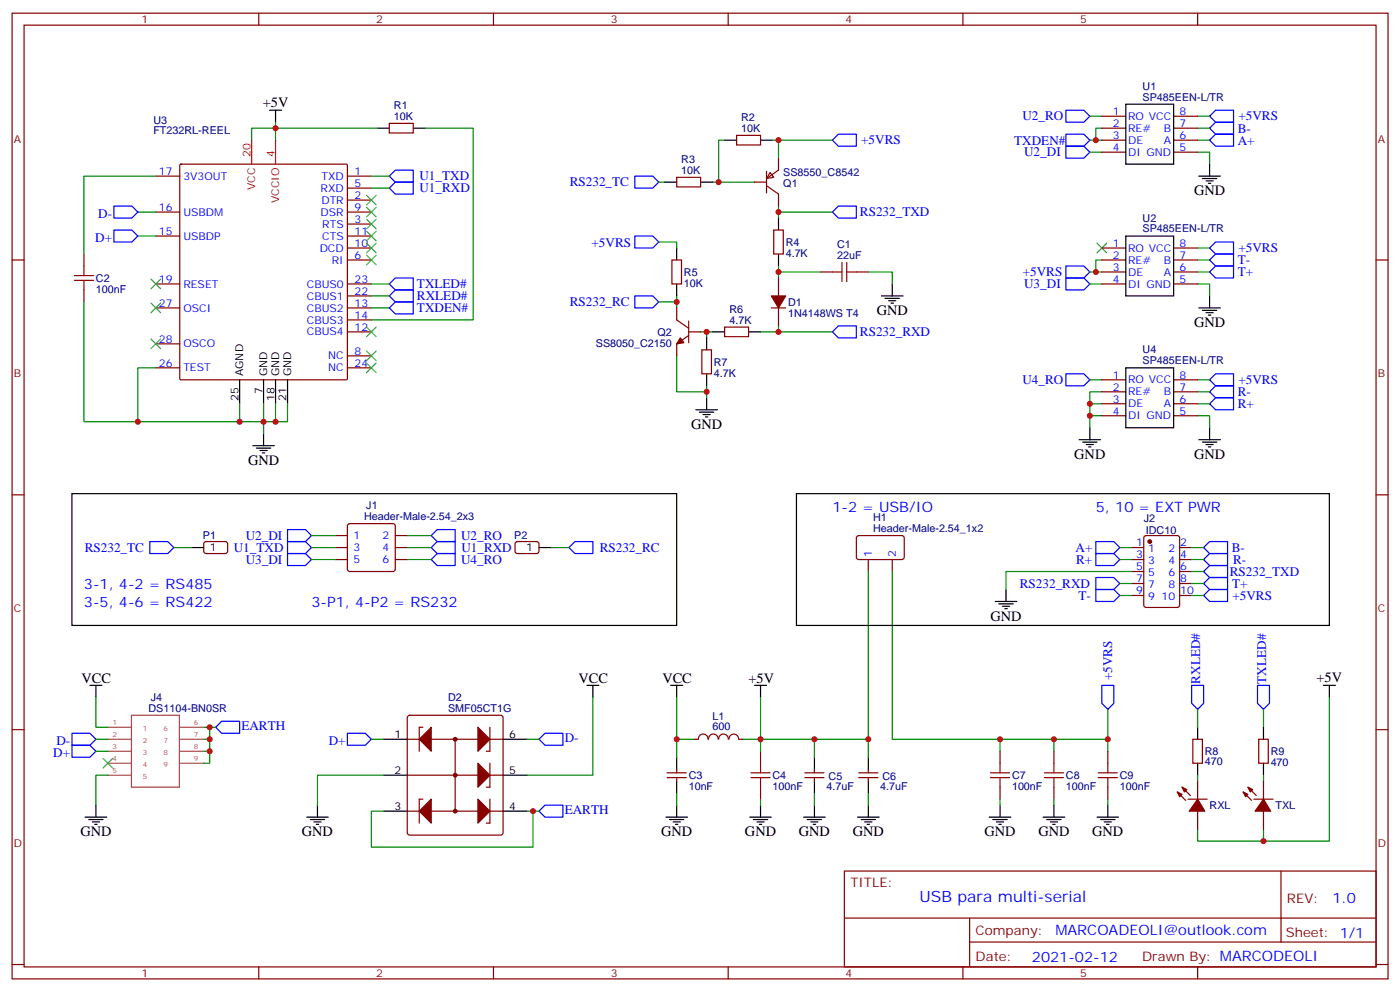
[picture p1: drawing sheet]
<svg xmlns="http://www.w3.org/2000/svg" width="412mm" height="292mm" viewBox="0 0 412 292" stroke-linecap="round" stroke-linejoin="round" font-family="sans-serif">
<g fill="none" stroke="#870000" stroke-width=".35">
<path d="M3.6 3.9h405.3v284.3h-405.3zM7.1 7.4h398.3v277.3h-398.3zM76.2 3.9v3.5M145.4 3.9v3.5M214.5 3.9v3.5M283.7 3.9v3.5M352.8 3.9v3.5M114.7 36.3h7v2.9h-7zM217 39.9h7v2.8h-7zM324.6 34.2h7M324.6 37.7h7M345.8 34.2h7"/>
<path d="M345.8 37.7h7M45.9 51.9h7.1M53 48.5l.3-.2h48.7l.3 .2v63l-.2 .3h-48.8l-.3-.2zM102.3 55.4h7.1M102.3 51.9h7.1M102.3 58.9h7.1M199.4 52.2h7v2.8h-7zM324.6 41.3h7M324.6 44.8h7M345.8 41.3h7M345.8 44.8h7M3.6 76.6h3.5"/>
<path d="M24.7 74.8v3.5M45.9 62.4h7.1M45.9 69.5h7.1M102.3 76.6h7.1M102.3 62.4h7.1M102.3 73h7.1M102.3 69.5h7.1M102.3 66h7.1M197.9 76.6h2.9v7h-2.9zM324.6 76.6h7M324.6 73h7M345.8 76.6h7"/>
<path d="M345.8 73h7M405.4 76.6h3.5M24.7 85.4v3.5M45.9 90.7h7.1M45.9 83.6h7.1M102.3 97.7h7.1M102.3 90.7h7.1M102.3 94.2h7.1M102.3 83.6h7.1M102.3 87.1h7.1M227.2 90.7h4.3M229.3 81.8v5.3"/>
<path d="M229.3 90.7v5.3M324.6 83.6h7M324.6 80.1h7M345.8 83.6h7M345.8 80.1h7M45.9 108.3h7.1M45.9 101.2h7.1M102.3 108.3h7.1M102.3 104.8h7.1M324.6 111.8h7M324.6 115.4h7M324.6 118.9h7"/>
<path d="M345.8 111.8h7M345.8 115.4h7M345.8 118.9h7M324.6 122.4h7M345.8 122.4h7M3.6 145.7h3.5M60.2 159.7l.5-.2h5.9l.5 .7-.1 2.4-.6 .4-6-.1-.4-.6v-2.1zM98.8 157.7h3.5M102.6 154.4l.4-.2h12.7l.5 .2 .3 .5v12.7l-.3 .5-.5 .2h-12.7l-.5-.3-.2-.4v-12.7zM116.5 157.7h3.5M152 159.7l.4-.2h6l.4 .7-.1 2.4-.6 .4-5.9-.1-.5-.6v-2.1zM337.2 157.9l.4-.2h9.2l.7 .4v20.1l-.4 .6-9.5 .1-.6-.5-.1-20z"/>
<path d="M405.4 145.7h3.5M98.8 161.2h3.5M98.8 164.7h3.5M116.5 161.2h3.5M116.5 164.7h3.5M333.4 161.2h3.5M333.4 164.7h3.5M333.4 168.3h3.5M333.4 171.8h3.5M333.4 175.3h3.5M347.5 161.2h3.5M347.5 164.7h3.5"/>
<path d="M347.5 168.3h3.5M347.5 171.8h3.5M347.5 175.3h3.5M3.6 214.8h3.5M204.6 217.7h1.1M205.7 217.6a1.41 1.41 0 0 1 1.5-1.5 1.41 1.41 0 0 1 1.4 1.5M208.7 217.6a1.41 1.41 0 0 1 1.4-1.5 1.41 1.41 0 0 1 1.4 1.5M211.7 217.6a1.41 1.41 0 0 1 1.4-1.5 1.41 1.41 0 0 1 1.4 1.5M214.8 217.6a1.41 1.41 0 0 1 1.4-1.5 1.41 1.41 0 0 1 1.4 1.5M217.7 217.7h1.1M351.4 217.7h2.8v7h-2.8zM370.8 217.7h2.8v7h-2.8z"/>
<path d="M405.4 214.8h3.5M196.5 229h5.7M196.5 227.5h5.7M199.4 226.5v1M199.4 229v1M224 221.2v3.5M224 231.8v3.5M237.1 229h5.6M237.1 227.5h5.6M239.9 226.5v1M239.9 229v1M253 229h5.6"/>
<path d="M253 227.5h5.6M255.8 226.5v1M255.8 229v1M294.6 221.2v3.5M294.6 231.8v3.5M310.5 221.2v3.5M310.5 231.8v3.5M326.4 221.2v3.5M326.4 231.8v3.5M248.7 256.5h156.7v28.2h-156.7zM377.4 256.5v20.9M248.8 270.3h156.4"/>
<path d="M285.7 277.4h119.5M285.7 270.3v14.1M3.6 284h3.5M76.2 284.7v3.5M145.4 284.7v3.5M214.5 284.7v3.5M283.7 284.7v3.5M352.8 284.7v3.5M405.4 284h3.5"/>
</g>
<path d="M74.1 41.3v7M81.2 41.3v7" fill="none" stroke="#f00" stroke-width=".35"/>
<g fill="none" stroke="#000" stroke-width=".35">
<path d="M79.4 32.5h3.5M81.2 32.5v3.5M111.2 37.7h3.5M121.7 37.7h3.6M331.6 30.7h14.2v17.6h-14.2zM195.8 53.6h3.6M206.4 53.6h3.5M213.5 41.3h3.5M224 41.3h3.6M353.2 51.9h6.3M354.2 52.6h4.3M355.3 53.3h2.1"/>
<path d="M356 54h.7M356.3 48.3v3.6M199.4 73v3.6M331.6 69.5h14.2v17.6h-14.2zM199.4 83.6v3.5M259.7 87.1h6.3M260.7 87.8h4.3M261.8 88.5h2.1M262.5 89.3h.7M262.9 83.6v3.5M353.2 90.7h6.3M354.2 91.4h4.3"/>
<path d="M355.3 92.1h2.1M356 92.8h.7M356.3 87.1v3.6M70.6 111.8v7.1M77.6 111.8v7.1M81.2 111.8v7.1M84.7 111.8v7.1M208.2 117.1v3.5M331.6 108.3h14.2v17.6h-14.2zM74.5 131.2h6.3M75.5 131.9h4.3M76.6 132.6h2.1"/>
<path d="M77.3 133.3h.7M77.6 127.7v3.5M205 120.6h6.3M206.1 121.4h4.2M207.1 122.1h2.1M207.8 122.8h.7M317.9 129.5h6.3M318.9 130.2h4.3M320 130.9h2.1M320.7 131.6h.7M321.1 125.9v3.6M353.2 129.5h6.3"/>
<path d="M354.2 130.2h4.3M355.3 130.9h2.1M356 131.6h.7M356.3 125.9v3.6M56.5 161.2h3.5M158.8 161.2h3.5M293.2 177.1h6.3M294.3 177.8h4.2M295.3 178.5h2.1M296 179.2h.7M296.4 173.6v3.5M197.6 201.8h3.5"/>
<path d="M199.4 201.8v3.5M222.3 201.8h3.5M224 201.8v3.5M352.8 214.1v3.6M372.2 214.1v3.6M389.9 201.8h3.5M391.6 201.8v3.5M199.4 223v3.5M199.4 230v3.5M199.4 237.1v3.5M224 237.1v3.5M239.9 223v3.5"/>
<path d="M239.9 230v3.5M239.9 237.1v3.5M255.8 223v3.5M255.8 230v3.5M255.8 237.1v3.5M294.6 237.1v3.5M310.5 237.1v3.5M326.4 237.1v3.5M352.8 224.7v3.5M372.2 224.7v3.5M196.2 240.6h6.3M197.2 241.3h4.3"/>
<path d="M198.3 242h2.1M199 242.7h.7M220.9 240.6h6.3M221.9 241.3h4.3M223 242h2.1M223.7 242.7h.7M236.7 240.6h6.4M237.8 241.3h4.2M238.9 242h2.1M239.6 242.7h.7M252.6 240.6h6.4M253.7 241.3h4.2"/>
<path d="M254.7 242h2.2M255.4 242.7h.8M291.4 240.6h6.4M292.5 241.3h4.2M293.5 242h2.2M294.3 242.7h.7M307.3 240.6h6.4M308.4 241.3h4.2M309.4 242h2.1M310.1 242.7h.7M323.2 240.6h6.3M324.2 241.3h4.3"/>
<path d="M325.3 242h2.1M326 242.7h.7"/>
</g>
<g fill="none" stroke="#a10000" stroke-width=".35">
<path d="M24.7 78.3v2.8M21.9 82.5h5.7M21.9 81.1h5.7M24.7 82.5v2.9M221.2 229h5.7M221.2 227.5h5.7M224 224.7v2.8M224 229v2.8M291.8 229h5.6M291.8 227.5h5.6M294.6 224.7v2.8M294.6 229v2.8"/>
<path d="M307.7 229h5.6M307.7 227.5h5.6M310.5 224.7v2.8M310.5 229v2.8M323.5 229h5.7M323.5 227.5h5.7M326.4 224.7v2.8M326.4 229v2.8"/>
</g>
<g fill="none" stroke="#008700" stroke-width=".35">
<path d="M81.2 36v5.3M111.2 37.7h-37.1v3.6M125.3 37.7h14.1v56.5h-30M321.1 34.2h3.5M324.6 37.7h-1.8v3.6M352.8 34.2h3.5M352.8 37.7h3.5M45.9 51.9h-21.2v22.9M109.4 51.9h5.3M109.4 55.4h5.3M194.1 53.6h1.7M209.9 53.6h12.4"/>
<path d="M213.5 41.3h-1.8v12.3M227.6 41.3h17.6M229.3 41.3v5.3M321.1 44.8h3.5M321.1 41.3h3.5M352.8 44.8h3.5v3.5M352.8 41.3h3.5M40.6 62.4h5.3M40.6 69.5h5.3M194.1 71.3h5.3v1.7M229.3 62.4h15.9M229.3 60.7v3.5"/>
<path d="M229.3 78.3v3.5M324.6 76.6h-1.8v3.5h1.8M352.8 73h3.5M352.8 76.6h3.5M24.7 88.9v35.3h52.9v3.5M109.4 83.6h5.3M109.4 87.1h5.3M109.4 90.7h5.3M194.1 88.9h5.3M199.4 87.1v3.6M206.4 97.7h3.5M208.2 97.7v1.8"/>
<path d="M229.3 96v1.7h-5.3M229.3 97.7h15.9M229.3 80.1h12.4M321.1 83.6h3.5M321.1 80.1h1.7M352.8 83.6h3.5v3.5M352.8 80.1h3.5M45.9 108.3h-5.3v15.9M70.6 118.9v5.3M77.6 118.9v5.3h3.6v-5.3M84.7 118.9v5.3h-3.5M199.4 104.8v10.6h8.8"/>
<path d="M208.2 113.6v3.5M321.1 111.8h3.5M321.1 118.9h3.5M324.6 115.4h-3.5v10.5M352.8 111.8h3.5M352.8 118.9h3.5M352.8 115.4h3.5M321.1 122.4h3.5M352.8 122.4h3.5v3.5M91.8 157.7h7M120 157.7h7M51.2 161.2h5.3"/>
<path d="M91.8 161.2h7M91.8 164.7h7M120 161.2h7M120 164.7h7M162.3 161.2h5.3M329.9 161.2h3.5M329.9 164.7h3.5M329.9 175.3h3.5M329.9 171.8h3.5M333.4 168.3h-37v5.3M351 161.2h3.6M351 164.7h3.6"/>
<path d="M351 171.8h3.6M351 168.3h3.6M199.4 205.3v17.7M199.4 217.7h5.2M224 205.3v12.4h-5.2M239.9 217.7h15.9v5.3M352.8 208.8v5.3M372.2 208.8v5.3M391.6 205.3v42.3h-38.8v-3.5M199.4 233.5v3.6M224 221.2v-3.5h15.9v5.3M224 235.3v1.8"/>
<path d="M239.9 233.5v3.6M255.8 233.5v3.6M294.6 235.3v1.8M310.5 235.3v1.8M326.4 235.3v1.8M352.8 228.2v1.8M372.2 228.2v1.8M372.2 244.1v3.5"/>
</g>
<g fill="none" stroke="#00f" stroke-width=".35">
<path d="M314 32.5h5.3l1.8 1.7-1.8 1.8h-5.3zM314 39.5h5.3l1.8 1.8-1.8 1.7h-5.3zM356.3 34.2l1.8-1.7h5.3v3.5h-5.3zM356.3 37.7l1.8-1.7h5.3v3.5h-5.3zM114.7 55.4l1.8-1.8h5.2v3.5h-5.2zM114.7 51.9l1.8-1.8h5.2v3.5h-5.2zM187 51.9h5.3l1.8 1.7-1.8 1.8h-5.3zM245.2 41.3l1.8-1.8h5.3v3.5h-5.3zM314 43h5.3l1.8 1.8-1.8 1.8h-5.3zM356.3 41.3l1.8-1.8h5.3v3.5h-5.3zM187 69.5h5.3l1.8 1.8-1.8 1.7h-5.3zM245.2 62.4l1.8-1.7h5.3v3.5h-5.3z"/>
<path d="M314 78.3h5.3l1.8 1.8-1.8 1.7h-5.3zM356.3 73l1.8-1.7h5.3v3.5h-5.3zM356.3 76.6l1.8-1.8h5.3v3.5h-5.3zM114.7 83.6l1.8-1.8h5.2v3.6h-5.2zM114.7 87.1l1.8-1.7h5.2v3.5h-5.2zM114.7 90.7l1.8-1.8h5.2v3.5h-5.2zM187 87.1h5.3l1.8 1.8-1.8 1.8h-5.3zM245.2 97.7l1.8-1.7h5.3v3.5h-5.3zM314 81.8h5.3l1.8 1.8-1.8 1.8h-5.3zM356.3 80.1l1.8-1.8h5.3v3.5h-5.3zM314 110.1h5.3l1.8 1.7-1.8 1.8h-5.3zM356.3 111.8l1.8-1.7h5.3v3.5h-5.3z"/>
<path d="M356.3 115.4l1.8-1.8h5.3v3.5h-5.3zM356.3 118.9l1.8-1.8h5.3v3.5h-5.3zM44.1 159.5h5.3l1.8 1.7-1.8 1.8h-5.3zM84.7 159.5h5.3l1.8 1.7-1.8 1.8h-5.3zM84.7 155.9h5.3l1.8 1.8-1.8 1.8h-5.3zM127 157.7l1.8-1.8h5.3v3.6h-5.3zM322.8 159.5h5.3l1.8 1.7-1.8 1.8h-5.3zM84.7 163h5.3l1.8 1.7-1.8 1.8h-5.3zM127 161.2l1.8-1.7h5.3v3.5h-5.3zM127 164.7l1.8-1.7h5.3v3.5h-5.3zM167.6 161.2l1.8-1.7h5.3v3.5h-5.3zM322.8 173.6h5.3l1.8 1.7-1.8 1.8h-5.3z"/>
<path d="M322.8 163h5.3l1.8 1.7-1.8 1.8h-5.3zM322.8 170h5.3l1.8 1.8-1.8 1.8h-5.3zM354.6 161.2l1.7-1.7h5.3v3.5h-5.3zM354.6 171.8l1.7-1.8h5.3v3.6h-5.3zM354.6 164.7l1.7-1.7h5.3v3.5h-5.3zM354.6 168.3l1.7-1.8h5.3v3.5h-5.3zM324.6 201.8h3.5v5.3l-1.7 1.7-1.8-1.7zM351 201.8h3.6v5.3l-1.8 1.7-1.8-1.7zM370.5 201.8h3.5v5.3l-1.8 1.7-1.7-1.7z"/>
</g>
<g fill="none" stroke="#3c3" stroke-width=".35">
<path d="M108 57.5l2.8 2.8M110.8 57.5l-2.8 2.8M108 61l2.8 2.9M108 71.6l2.8 2.8M108 75.1l2.8 2.9M108 64.6l2.8 2.8M108 68.1l2.8 2.8M110.8 61l-2.8 2.9M110.8 71.6l-2.8 2.8M110.8 75.1l-2.8 2.9M110.8 64.6l-2.8 2.8M110.8 68.1l-2.8 2.8"/>
<path d="M323.2 71.6l2.8 2.8M326 71.6l-2.8 2.8M44.5 82.2l2.8 2.8M44.5 89.3l2.8 2.8M44.5 99.8l2.8 2.9M47.3 82.2l-2.8 2.8M47.3 89.3l-2.8 2.8M47.3 99.8l-2.8 2.9M108 96.3l2.8 2.8M110.8 96.3l-2.8 2.8M108 103.4l2.8 2.8M108 106.9l2.8 2.8"/>
<path d="M110.8 103.4l-2.8 2.8M110.8 106.9l-2.8 2.8"/>
</g>
<g fill="#870000" stroke="#870000" stroke-width=".35">
<path d="M227.2 87.1h4.3l-2.2 3.6z"/>
<circle cx="338.7" cy="159.5" r=".53"/>
</g>
<path d="M120.2 210.8l.5-.2h26.8l.5 .2 .2 .5v33.9l-.2 .5-.5 .2h-26.8l-.5-.2-.2-.5v-33.9z" fill="#fff" stroke="#870000" stroke-width=".35"/>
<g fill="none" stroke="#000" stroke-width=".35">
<path d="M229.3 64.2v3.5M229.3 74.8v3.5M208.2 99.5v3.5M209.9 97.7h3.6M220.5 97.7h3.5M208.2 110.1v3.5M21.2 145.3h178.2v38.8h-178.2zM234.6 145.3h157v38.8h-157zM26.5 201.8h3.5M28.3 201.8v3.5M112.9 217.7h7.1M148.2 217.7h7.1"/>
<path d="M172.9 201.8h3.5M174.7 201.8v3.5M28.3 237.1v3.5M93.5 237.1v3.5M112.9 228.2h7.1M112.9 238.8h7.1M148.2 228.2h7.1M148.2 238.8h7.1M25.1 240.6h6.3M26.1 241.3h4.3M27.2 242h2.1M27.9 242.7h.7"/>
<path d="M90.3 240.6h6.4M91.4 241.3h4.2M92.5 242h2.1M93.2 242.7h.7"/>
</g>
<g fill="none" stroke="#870000" stroke-width=".35">
<path d="M222.3 53.6h3.5M225.8 50.4v6.4M225.8 54.7l3.5 2.4v3.6M226.9 50.8l1 1.4-2.1 .4zM229.3 46.6v3.5l-3.5 2.5M227.9 67.7h2.9v7.1h-2.9zM199.4 90.7v3.5l3.5 2.5M202.9 98.8l-3.5 2.4v3.6M202.9 97.7h3.5M202.9 94.5v6.4M213.5 96.3h7v2.8h-7zM241.7 80.1h3.5"/>
<path d="M252.3 80.1h3.5M206.8 103h2.8v7.1h-2.8zM252.5 157.9l.5-.2h13l.4 .7-.1 5.9-.6 .4h-13l-.4-.7v-5.6zM255.8 164.7v3.6M262.9 164.7v3.6M120 217.7h28.2M124.6 214.1h-1.1v7.1M134.1 217.7v21.1M144.3 214.1v7.1h-1M120 238.8h28.2M120 228.2h28.2M124.6 235.3h-1.1v7.1"/>
<path d="M144.3 224.7v7.1h-1M144.3 235.3v7.1h-1M346.8 233.2l2.5 2.5M348.2 231.8l2.5 2.4M350 235.3h5.6M352.8 230v5.3M352.8 238.8v5.3M366.2 233.2l2.5 2.5M367.6 231.8l2.5 2.4M369.4 235.3h5.6M372.2 230v5.3M372.2 238.8v5.3"/>
<circle cx="134.1" cy="217.7" r=".35"/>
<circle cx="134.1" cy="228.2" r=".35"/>
<circle cx="134.1" cy="238.8" r=".35"/>
</g>
<g fill="#870000" stroke="#870000" stroke-width=".35">
<path d="M123.5 217.7l3.5-3.6v7.1z"/>
<path d="M140.8 214.1l3.5 3.6-3.5 3.5z"/>
<path d="M140.8 235.3l3.5 3.5-3.5 3.6z"/>
<path d="M127 235.3v7.1l-3.5-3.6z"/>
<path d="M140.8 224.7l3.5 3.5-3.5 3.6z"/>
<path d="M200.4 99.5l1.1 1.4-2.1 .3z"/>
<path d="M367.6 231.8l1.4 .7-.7 .7z"/>
<path d="M366.2 233.2l1.4 .7-.7 .7z"/>
<path d="M372.2 235.3l2.1 3.5h-4.6z"/>
<path d="M348.2 231.8l1.4 .7-.7 .7z"/>
<path d="M346.8 233.2l1.4 .7-.7 .7z"/>
<path d="M352.8 235.3l2.1 3.5h-4.6z"/>
<circle cx="134.1" cy="217.7" r=".53"/>
<circle cx="134.1" cy="228.2" r=".53"/>
<circle cx="134.1" cy="238.8" r=".53"/>
</g>
<path d="M248 77.3v5.6M249.4 77.3v5.6M245.2 80.1h2.8M249.4 80.1h2.9" fill="none" stroke="#a10000" stroke-width=".35"/>
<g fill="none" stroke="#008700" stroke-width=".35">
<path d="M255.8 80.1h7.1v3.5M255.8 168.3v49.4M262.9 168.3v49.4h31.7v3.5M351 175.3h3.6M28.3 205.3v8.8h3.5M28.3 217.7h3.5M60 214.1h3.5M61.8 214.1v3.6h-1.8M61.8 217.7v3.5h-1.8M109.4 217.7h3.5M155.3 217.7h3.5M174.7 205.3v22.9h-19.4"/>
<path d="M294.6 217.7h15.9v3.5M310.5 217.7h15.9v3.5M326.4 208.8v8.9M28.3 221.2h3.5M31.8 228.2h-3.5v8.9M61.8 221.2v3.5h-1.8M112.9 228.2h-19.4v8.9M112.9 238.8h-3.5v10.6h47.6v-10.6M155.3 238.8h3.5"/>
</g>
<path d="M33.5 60.7h5.3l1.8 1.7-1.8 1.8h-5.3zM33.5 67.7h5.3l1.8 1.8-1.8 1.8h-5.3zM354.6 175.3l1.7-1.7h5.3v3.5h-5.3zM21.2 215.9h5.3l1.8 1.8-1.8 1.7h-5.3zM21.2 219.4h5.3l1.8 1.8-1.8 1.8h-5.3zM63.5 214.1l1.8-1.7h5.3v3.5h-5.3zM102.3 215.9h5.3l1.8 1.8-1.8 1.7h-5.3zM158.8 217.7l1.7-1.8h5.3v3.5h-5.3zM158.8 238.8l1.7-1.7h5.3v3.5h-5.3z" fill="none" stroke="#00f" stroke-width=".35"/>
<path d="M31.8 214.1h6.9M31.8 217.7h6.9M38.7 210.6h14.1v21.2h-14.1zM53.1 214.1h6.9M53.1 217.7h6.9M31.8 221.2h6.9M31.8 224.7h6.9M31.8 228.2h6.9M53.1 221.2h6.9M53.1 224.7h6.9" fill="none" stroke="#a64a4a" stroke-width=".35"/>
<path d="M30.4 223.3l2.8 2.8M33.2 223.3l-2.8 2.8" fill="none" stroke="#3c3" stroke-width=".35"/>
<g fill="#c00">
<circle cx="199.4" cy="217.7" r=".88"/>
<circle cx="81.2" cy="37.7" r=".88"/>
<circle cx="40.6" cy="124.2" r=".88"/>
<circle cx="70.6" cy="124.2" r=".88"/>
<circle cx="77.6" cy="124.2" r=".88"/>
<circle cx="81.2" cy="124.2" r=".88"/>
<circle cx="229.3" cy="62.4" r=".88"/>
<circle cx="229.3" cy="97.7" r=".88"/>
<circle cx="211.7" cy="53.6" r=".88"/>
<circle cx="208.2" cy="97.7" r=".88"/>
<circle cx="208.2" cy="115.4" r=".88"/>
<circle cx="199.4" cy="88.9" r=".88"/>
<circle cx="322.8" cy="80.1" r=".88"/>
<circle cx="321.1" cy="118.9" r=".88"/>
<circle cx="321.1" cy="122.4" r=".88"/>
<circle cx="322.8" cy="41.3" r=".88"/>
<circle cx="229.3" cy="80.1" r=".88"/>
<circle cx="372.2" cy="247.6" r=".88"/>
<circle cx="229.3" cy="41.3" r=".88"/>
<circle cx="224" cy="217.7" r=".88"/>
<circle cx="239.9" cy="217.7" r=".88"/>
<circle cx="61.8" cy="214.1" r=".88"/>
<circle cx="61.8" cy="217.7" r=".88"/>
<circle cx="61.8" cy="221.2" r=".88"/>
<circle cx="157" cy="238.8" r=".88"/>
<circle cx="255.8" cy="217.7" r=".88"/>
<circle cx="294.6" cy="217.7" r=".88"/>
<circle cx="310.5" cy="217.7" r=".88"/>
<circle cx="326.4" cy="217.7" r=".88"/>
</g>
<text font-size="4.6" fill="#00f" x="270.8" y="265.5">USB para multi-serial</text>
<g font-size="4.2">
<text x="77.4" y="31.4">+5V</text>
<text x="351.8" y="57.5">GND</text>
<text x="258.3" y="92.8">GND</text>
<text x="351.8" y="96.3">GND</text>
<text x="203.6" y="126.3">GND</text>
<text x="73.1" y="136.9">GND</text>
<text x="316.5" y="135.1">GND</text>
<text x="351.8" y="135.1">GND</text>
<text x="291.8" y="182.7">GND</text>
<text x="24" y="201.1">VCC</text>
<text x="170.4" y="201.1">VCC</text>
<text x="195.1" y="201.1">VCC</text>
<text x="220.5" y="201.1">+5V</text>
<text x="387.8" y="200.7">+5V</text>
<text x="23.7" y="246.2">GND</text>
<text x="88.9" y="246.2">GND</text>
<text x="194.8" y="246.2">GND</text>
<text x="219.5" y="246.2">GND</text>
<text x="235.3" y="246.2">GND</text>
<text x="251.2" y="246.2">GND</text>
<text x="290" y="246.2">GND</text>
<text x="305.9" y="246.2">GND</text>
<text x="321.8" y="246.2">GND</text>
</g>
<g font-size="4.2" fill="#00f">
<text x="245.2" y="150.6">1-2 = USB/IO</text>
<text x="322.8" y="150.6">5, 10 = EXT PWR</text>
<text x="24.7" y="173.6">3-1, 4-2 = RS485</text>
<text x="24.7" y="178.9">3-5, 4-6 = RS422</text>
<text x="91.8" y="178.9">3-P1, 4-P2 = RS232</text>
<text x="392.5" y="265.7">1.0</text>
<text x="310.9" y="275.3">MARCOADEOLI@outlook.com</text>
<text x="304" y="283.1">2021-02-12</text>
</g>
<g font-size="3.9" fill="#00f">
<text x="301.2" y="35.5">U2_RO</text>
<text x="364.8" y="35.5">+5VRS</text>
<text x="364.6" y="39.1">B-</text>
<text x="253.7" y="42.5">+5VRS</text>
<text x="298.8" y="42.6">TXDEN#</text>
<text x="301.7" y="46.1">U2_DI</text>
<text x="364.6" y="42.6">A+</text>
<text x="123.6" y="53.1">U1_TXD</text>
<text x="123.6" y="56.6">U1_RXD</text>
<text x="167.8" y="54.9">RS232_TC</text>
<text x="28.9" y="64.2">D-</text>
<text x="253.3" y="63.7">RS232_TXD</text>
<text x="28.1" y="71.3">D+</text>
<text x="174.2" y="72.6">+5VRS</text>
<text x="364.6" y="77.9">T-</text>
<text x="364.8" y="74.3">+5VRS</text>
<text x="301.3" y="81.4">+5VRS</text>
<text x="364.6" y="81.4">T+</text>
<text x="122.8" y="84.9">TXLED#</text>
<text x="122.8" y="88.4">RXLED#</text>
<text x="301.7" y="84.9">U3_DI</text>
<text x="122.8" y="91.9">TXDEN#</text>
<text x="167.8" y="90.2">RS232_RC</text>
<text x="253.3" y="99">RS232_RXD</text>
<text x="301.2" y="113.1">U4_RO</text>
<text x="364.8" y="113.1">+5VRS</text>
<text x="364.6" y="116.7">R-</text>
<text x="364.6" y="120.2">R+</text>
<text x="72.4" y="159">U2_DI</text>
<text x="135.9" y="159">U2_RO</text>
<text x="25" y="162.5">RS232_TC</text>
<text x="68.9" y="162.5">U1_TXD</text>
<text x="72.4" y="166">U3_DI</text>
<text x="135.9" y="166.1">U4_RO</text>
<text x="135.9" y="162.5">U1_RXD</text>
<text x="176.7" y="162.5">RS232_RC</text>
<text x="316.9" y="162.5">A+</text>
<text x="317" y="166">R+</text>
<text x="362.9" y="162.5">B-</text>
<text x="363.3" y="166">R-</text>
<text x="300.4" y="173.1">RS232_RXD</text>
<text x="362.3" y="169.6">RS232_TXD</text>
<text x="363" y="173">T+</text>
<text x="317.7" y="176.6">T-</text>
<text x="363.1" y="176.6">+5VRS</text>
<text x="327.6" y="200.3" transform="rotate(-90 327.6 200.3)">+5VRS</text>
<text x="353.6" y="201.3" transform="rotate(-90 353.6 201.3)">RXLED#</text>
<text x="373" y="201.3" transform="rotate(-90 373 201.3)">TXLED#</text>
<text x="71.1" y="214.8">EARTH</text>
<text x="16.6" y="219.4">D-</text>
<text x="96.8" y="219.4">D+</text>
<text x="166.4" y="218.4">D-</text>
<text x="15.7" y="223">D+</text>
<text x="166.4" y="239.5">EARTH</text>
</g>
<g font-size="3.9" fill="#800">
<text x="250.5" y="261.1">TITLE:</text>
<text x="379.1" y="265.7">REV:</text>
<text x="287.4" y="275.3">Company:</text>
<text x="378.8" y="275.9">Sheet: 1/1</text>
<text x="287.4" y="282.9">Date:</text>
<text x="336.5" y="283">Drawn By: MARCODEOLI</text>
</g>
<g font-size="3.2" fill="#800">
<text x="41.7" y="6.9">1</text>
<text x="110.8" y="6.9">2</text>
<text x="180" y="6.9">3</text>
<text x="249.1" y="6.9">4</text>
<text x="318.2" y="6.9">5</text>
<text x="4.1" y="42">A</text>
<text x="405.9" y="42">A</text>
<text x="4.1" y="111.1">B</text>
<text x="405.9" y="111.1">B</text>
<text x="4.1" y="180.3">C</text>
<text x="405.9" y="180.3">C</text>
<text x="4.1" y="249.4">D</text>
<text x="405.9" y="249.4">D</text>
<text x="41.7" y="287.7">1</text>
<text x="110.8" y="287.7">2</text>
<text x="180" y="287.7">3</text>
<text x="249.1" y="287.7">4</text>
<text x="318.2" y="287.7">5</text>
</g>
<g font-size="3.2" fill="#000080">
<text x="336.6" y="29.6">SP485EEN-L/TR</text>
<text x="336.6" y="26.5">U1</text>
<text x="116" y="35.3">10K</text>
<text x="116" y="32.2">R1</text>
<text x="218.4" y="35.7">R2</text>
<text x="45.2" y="39.5">FT232RL-REEL</text>
<text x="45.2" y="36.4">U3</text>
<text x="218.3" y="38.8">10K</text>
<text x="200.7" y="51.2">10K</text>
<text x="200.7" y="48">R3</text>
<text x="230.8" y="51.7">SS8550_C8542</text>
<text x="230.8" y="55">Q1</text>
<text x="336.6" y="65.3">U2</text>
<text x="336.6" y="68.4">SP485EEN-L/TR</text>
<text x="231.5" y="75.6">4.7K</text>
<text x="231.5" y="72.4">R4</text>
<text x="246.6" y="76.2">22uF</text>
<text x="246.6" y="73">C1</text>
<text x="28.3" y="83">C2</text>
<text x="201.5" y="81.2">R5</text>
<text x="28.3" y="86.2">100nF</text>
<text x="201.5" y="84.4">10K</text>
<text x="214.9" y="95.2">4.7K</text>
<text x="214.9" y="92.1">R6</text>
<text x="232.2" y="93.2">1N4148WS T4</text>
<text x="232.2" y="90">D1</text>
<text x="193.7" y="98.9">Q2</text>
<text x="175.5" y="102.1">SS8050_C2150</text>
<text x="210.3" y="107.7">R7</text>
<text x="336.6" y="107.2">SP485EEN-L/TR</text>
<text x="336.6" y="104.1">U4</text>
<text x="210.3" y="110.9">4.7K</text>
<text x="107.9" y="150">J1</text>
<text x="107.3" y="153.1">Header-Male-2.54_2x3</text>
<text x="257.2" y="153.4">H1</text>
<text x="337" y="153.6">J2</text>
<text x="59.8" y="158.8">P1</text>
<text x="151.5" y="158.8">P2</text>
<text x="257.2" y="156.6">Header-Male-2.54_1x2</text>
<text x="337.6" y="157.1">IDC10</text>
<text x="43.8" y="209.5">DS1104-BN0SR</text>
<text x="44.4" y="206.4">J4</text>
<text x="132" y="209.5">SMF05CT1G</text>
<text x="132" y="206.4">D2</text>
<text x="209.9" y="215.1">600</text>
<text x="209.9" y="211.9">L1</text>
<text x="354.9" y="225.3">470</text>
<text x="354.9" y="222.4">R8</text>
<text x="374.3" y="225.5">470</text>
<text x="374.3" y="222.3">R9</text>
<text x="202.9" y="232.6">10nF</text>
<text x="202.9" y="229.4">C3</text>
<text x="227.6" y="232.6">100nF</text>
<text x="227.6" y="229.4">C4</text>
<text x="243.5" y="232.7">4.7uF</text>
<text x="244.1" y="229.6">C5</text>
<text x="259.3" y="232.7">4.7uF</text>
<text x="260" y="229.6">C6</text>
<text x="298.1" y="232.6">100nF</text>
<text x="298.1" y="229.4">C7</text>
<text x="314" y="232.6">100nF</text>
<text x="314" y="229.4">C8</text>
<text x="329.9" y="232.6">100nF</text>
<text x="329.9" y="229.4">C9</text>
<text x="356.3" y="238.2">RXL</text>
<text x="375.7" y="238.2">TXL</text>
</g>
<g font-size="3.2" fill="#00f">
<text x="327.9" y="33.9">1</text>
<text x="332.4" y="35.3">RO VCC</text>
<text x="347.5" y="33.9">8</text>
<text x="327.9" y="37.4">2</text>
<text x="327.9" y="40.9">3</text>
<text x="332.4" y="38.8">RE#</text>
<text x="342.9" y="38.8">B</text>
<text x="347.5" y="40.9">6</text>
<text x="347.5" y="37.4">7</text>
<text x="327.9" y="44.4">4</text>
<text x="332.4" y="42.3">DE</text>
<text x="332.4" y="45.9">DI GND</text>
<text x="342.9" y="42.3">A</text>
<text x="347.5" y="44.4">5</text>
<text x="46.8" y="51.5">17</text>
<text x="54" y="52.9">3V3OUT</text>
<text x="94.7" y="52.9">TXD</text>
<text x="104.5" y="51.5">1</text>
<text x="94.5" y="56.4">RXD</text>
<text x="94.7" y="60">DTR</text>
<text x="104.5" y="55">5</text>
<text x="104.5" y="58.6">2</text>
<text x="46.8" y="62.1">16</text>
<text x="54" y="63.5">USBDM</text>
<text x="94.5" y="63.5">DSR</text>
<text x="104.5" y="62.1">9</text>
<text x="104.5" y="65.6">3</text>
<text x="46.8" y="69.1">15</text>
<text x="54" y="70.6">USBDP</text>
<text x="94.9" y="70.6">CTS</text>
<text x="95" y="67">RTS</text>
<text x="104.5" y="69.1">11</text>
<text x="94.2" y="74.1">DCD</text>
<text x="97.7" y="77.6">RI</text>
<text x="104.5" y="76.2">6</text>
<text x="104.5" y="72.7">10</text>
<text x="327.9" y="72.7">1</text>
<text x="327.9" y="76.2">2</text>
<text x="332.4" y="74.1">RO VCC</text>
<text x="332.4" y="77.6">RE#</text>
<text x="342.9" y="77.6">B</text>
<text x="347.5" y="76.2">7</text>
<text x="347.5" y="72.7">8</text>
<text x="46.8" y="83.3">19</text>
<text x="104.5" y="83.3">23</text>
<text x="327.9" y="79.7">3</text>
<text x="327.9" y="83.3">4</text>
<text x="332.4" y="81.1">DE</text>
<text x="342.9" y="81.1">A</text>
<text x="347.5" y="83.3">5</text>
<text x="347.5" y="79.7">6</text>
<text x="54" y="84.7">RESET</text>
<text x="90.4" y="88.2">CBUS1</text>
<text x="90.4" y="84.7">CBUS0</text>
<text x="104.5" y="86.8">22</text>
<text x="332.4" y="84.7">DI GND</text>
<text x="46.8" y="90.3">27</text>
<text x="54" y="91.7">OSCI</text>
<text x="90.4" y="91.7">CBUS2</text>
<text x="90.4" y="95.2">CBUS3</text>
<text x="104.5" y="90.3">13</text>
<text x="104.5" y="93.8">14</text>
<text x="46.8" y="100.9">28</text>
<text x="90.4" y="98.8">CBUS4</text>
<text x="104.5" y="97.4">12</text>
<text x="46.8" y="107.9">26</text>
<text x="54" y="102.3">OSCO</text>
<text x="96.7" y="105.8">NC</text>
<text x="104.5" y="107.9">24</text>
<text x="104.5" y="104.4">8</text>
<text x="54" y="109.4">TEST</text>
<text x="96.7" y="109.4">NC</text>
<text x="327.9" y="111.5">1</text>
<text x="332.4" y="112.9">RO VCC</text>
<text x="347.5" y="111.5">8</text>
<text x="327.9" y="115">2</text>
<text x="327.9" y="118.5">3</text>
<text x="332.4" y="116.4">RE#</text>
<text x="332.4" y="119.9">DE</text>
<text x="342.9" y="116.4">B</text>
<text x="342.9" y="119.9">A</text>
<text x="347.5" y="118.5">6</text>
<text x="347.5" y="115">7</text>
<text x="327.9" y="122.1">4</text>
<text x="332.4" y="123.5">DI GND</text>
<text x="347.5" y="122.1">5</text>
<text x="104.1" y="158.7">1</text>
<text x="112.7" y="158.7">2</text>
<text x="334.7" y="160.9">1</text>
<text x="347.7" y="160.9">2</text>
<text x="104.1" y="162.3">3</text>
<text x="104.1" y="165.8">5</text>
<text x="112.7" y="162.3">4</text>
<text x="112.7" y="165.8">6</text>
<text x="256.9" y="164" transform="rotate(-90 256.9 164)">1</text>
<text x="263.9" y="164" transform="rotate(-90 263.9 164)">2</text>
<text x="334.7" y="164.4">3</text>
<text x="334.7" y="167.9">5</text>
<text x="338.2" y="162.6">1</text>
<text x="338.2" y="166.2">3</text>
<text x="344.2" y="166.2">4</text>
<text x="344.2" y="162.6">2</text>
<text x="347.7" y="167.9">6</text>
<text x="347.7" y="164.4">4</text>
<text x="334.7" y="171.4">7</text>
<text x="338.2" y="169.7">5</text>
<text x="338.2" y="173.2">7</text>
<text x="344.2" y="173.2">8</text>
<text x="344.2" y="169.7">6</text>
<text x="347.7" y="171.4">8</text>
<text x="334.7" y="175">9</text>
<text x="338.2" y="176.7">9</text>
<text x="342.2" y="176.7">10</text>
<text x="347.7" y="175">10</text>
</g>
<g font-size="3.2" fill="#f00">
<text x="73.8" y="46.2" transform="rotate(-90 73.8 46.2)">20</text>
<text x="80.8" y="46.2" transform="rotate(-90 80.8 46.2)">4</text>
<text x="75.2" y="56" transform="rotate(-90 75.2 56)">VCC</text>
<text x="82.2" y="59.8" transform="rotate(-90 82.2 59.8)">VCCIO</text>
</g>
<g font-size="3.2">
<text x="71.6" y="110.8" transform="rotate(-90 71.6 110.8)">AGND</text>
<text x="78.7" y="110.8" transform="rotate(-90 78.7 110.8)">GND</text>
<text x="82.2" y="110.8" transform="rotate(-90 82.2 110.8)">GND</text>
<text x="85.8" y="110.8" transform="rotate(-90 85.8 110.8)">GND</text>
<text x="70.2" y="118" transform="rotate(-90 70.2 118)">25</text>
<text x="77.3" y="116" transform="rotate(-90 77.3 116)">7</text>
<text x="80.8" y="118" transform="rotate(-90 80.8 118)">18</text>
<text x="84.3" y="118" transform="rotate(-90 84.3 118)">21</text>
<text x="61.8" y="162.3">1</text>
<text x="155" y="162.3">1</text>
<text x="116.2" y="217.3">1</text>
<text x="150" y="217.3">6</text>
<text x="116.2" y="227.9">2</text>
<text x="150" y="227.9">5</text>
<text x="116.2" y="238.5">3</text>
<text x="150" y="238.5">4</text>
</g>
<g font-size="2.1" fill="#a54b4b">
<text x="33.1" y="213.4">1</text>
<text x="42.1" y="215.2">1</text>
<text x="48.1" y="215.2">6</text>
<text x="57.1" y="213.4">6</text>
<text x="33.1" y="217">2</text>
<text x="33.1" y="220.5">3</text>
<text x="42.1" y="218.7">2</text>
<text x="48.1" y="218.7">7</text>
<text x="57.1" y="217">7</text>
<text x="57.1" y="220.5">8</text>
<text x="33.1" y="224">4</text>
<text x="33.1" y="227.6">5</text>
<text x="42.1" y="222.2">3</text>
<text x="42.1" y="225.8">4</text>
<text x="48.1" y="222.2">8</text>
<text x="48.1" y="225.8">9</text>
<text x="57.1" y="224">9</text>
<text x="42.1" y="229.3">5</text>
</g>
</svg>
